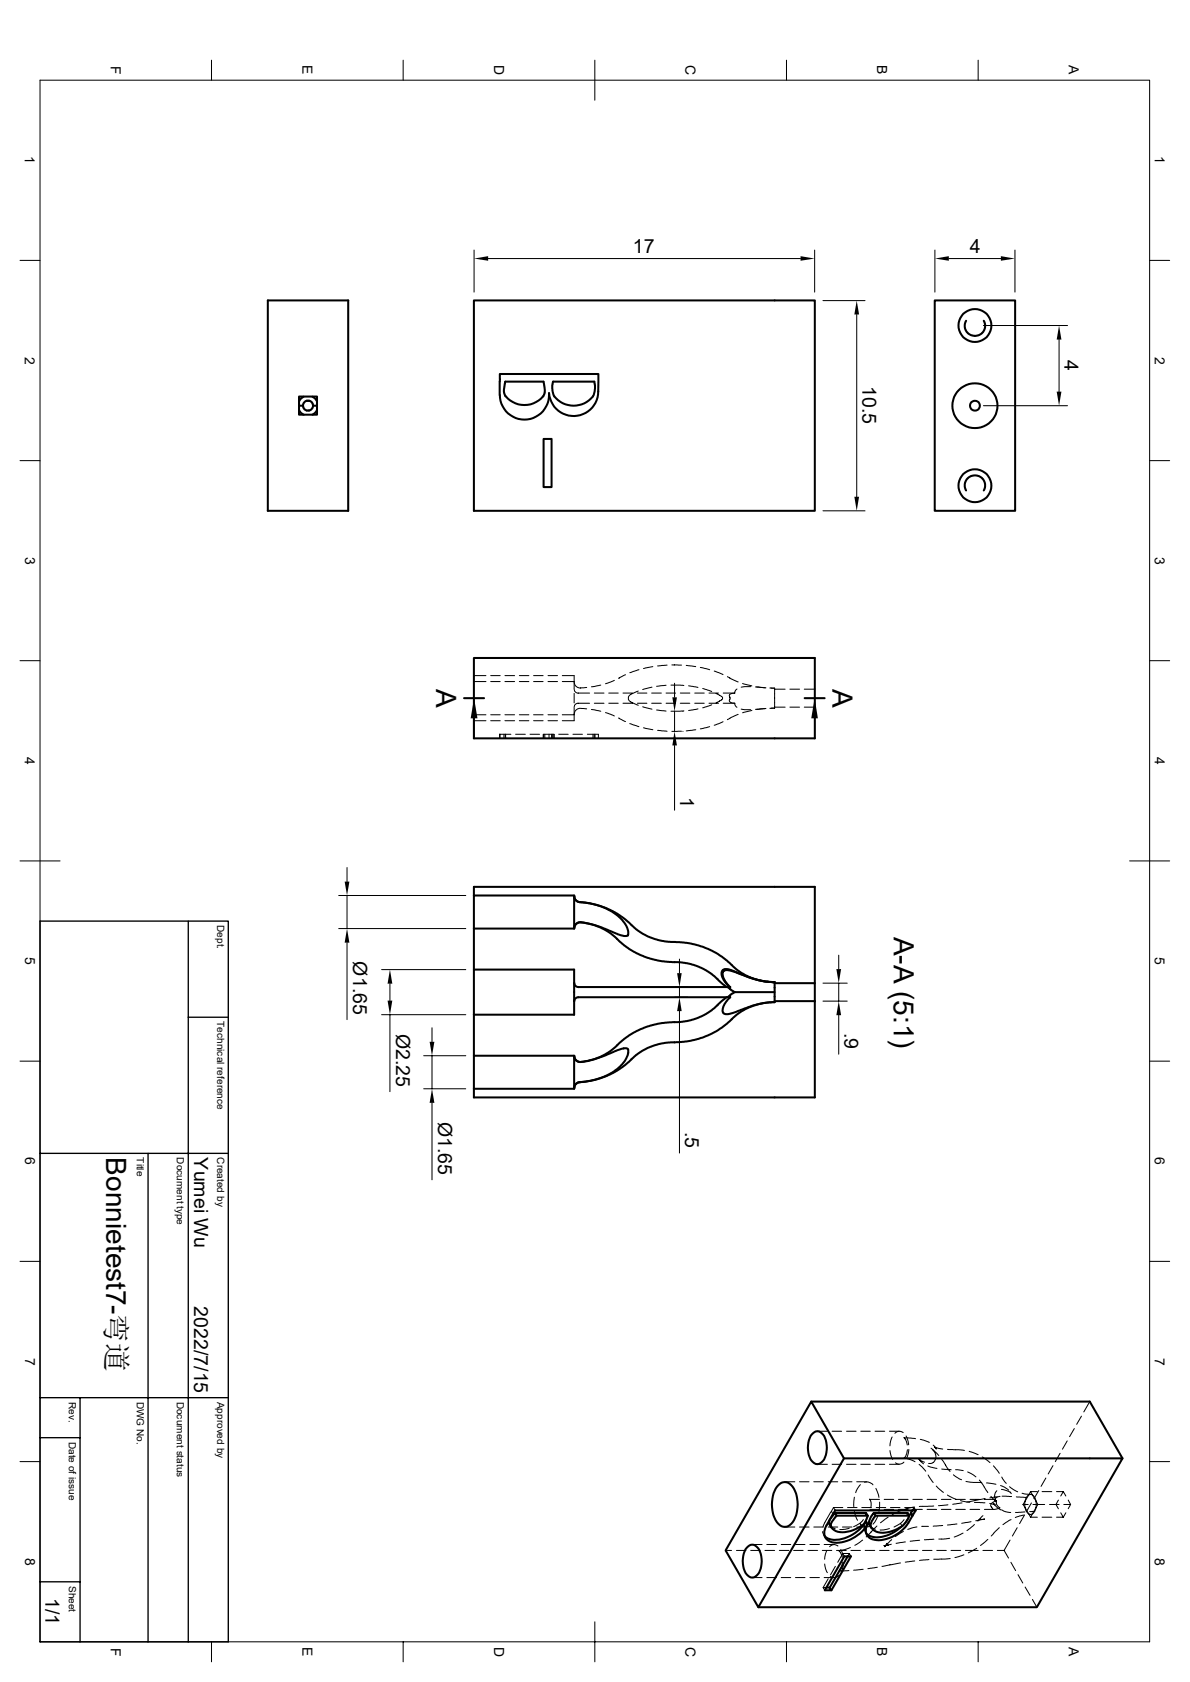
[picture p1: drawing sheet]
<svg xmlns="http://www.w3.org/2000/svg" width="297mm" height="420mm" viewBox="0 0 297 420" stroke-linecap="round" stroke-linejoin="round" font-family="sans-serif">
<g fill="none" stroke="#000" stroke-width=".51">
<path d="M66.8 75h20.1v52.6h-20.1zM118.3 75h85.1v52.6h-85.1zM233.3 75h20.1v52.6h-20.1zM74.6 99h4.5v4.5h-4.5zM75.8 99.1l-.7 .4-.5 .7M78 99.1l.7 .4 .4 .7M124.8 94.7v-1.3h24.6v1.9a10 10 0 0 1-.8 5.3 6.2 6.2 0 0 1-6.7 3.2 6.2 6.2 0 0 1-4.9-5.6 6.1 6.1 0 0 1-5.9 6.6 6.1 6.1 0 0 1-6.3-6.2v-3.9M126.2 99l-.4-1.1 .3-2.6h9.5l.4 2.7-.4 1M126.2 98.9a6 6 0 0 0 9.4 0M138 95.3h10.3l.2 .9-.2 1.8a2.94 2.94 0 0 1-1.9 2.4 5.9 5.9 0 0 1-8.3-2l-.3-1.3zM241.1 80.1l-.3 .7v.9l.5 1.1 1.1 .9 1 .2 1.4-.5 .9-1.1 .2-1.3-.4-.9M74.6 102.4l.5 .7 .7 .4"/>
<path d="M74.6 101.3h.3a.49 .49 0 0 1 .8 .4l.6 .7 .8 .1 .8-.5 .2-.7M75.6 101.3l.2-.7 .4-.4 .9-.2 .7 .4 .3 .9M78.1 101.3h1M79.1 102.4l-.4 .7-.7 .4M135.7 109.6h2v12h-2zM241.1 122.5l-.3-1 .2-1.3 .6-.9 1.5-.6 1.2 .2 1.1 .8 .5 1.2-.1 .9-.3 .7M115.8 174.3h5M118.3 164.3h85.1v20.1h-85.1zM200.8 174.3h5M118.3 223.6v-2.2h85.1v24.1M118.3 231.9v10.2M143.3 223.8v8"/>
<path d="M143.3 223.8l.3 .9 1.1 .6M143.3 223.8v-.2h-25v8.3M143.3 231.8l-25 .1M143.3 223.8h.1M143.3 223.8a1.44 1.44 0 0 0 1.4 1.5M144.7 225.3l3.3 .4 2.9 1a9.2 9.2 0 0 1 5.9 5.9v.5a.77 .77 0 0 1-1.2 .6l-1.5-.4-4.2-1.8-3.8-1a2.15 2.15 0 0 0-2.4 .3l-.4 1M144.7 225.3l4.3 .7 4 1.5 3.1 2.1 2.7 2.4 3 1.9 3.5 1.1 6 .4 4.2 1 3.7 1.9 2.2 1.5 2.8 2.6 2 1.2 2.8 1 2.2 .5 2.1 .1M144.9 230.3a15.8 15.8 0 0 1 10.4 5.3l3 2.1 3.4 1.5 3.6 .8 6.1 .5 2.9 .8 3.3 1.9 3.8 3.3M145 230.3a1.52 1.52 0 0 0-1.7 1.5M118.3 253.4v10.2M143.3 245.5v4.5M143.3 245.5v-3.4h-25v11.3"/>
<path d="M143.3 250v3.4h-25M143.3 245.5l.3 .7 .7 .3h37.8M181.4 249l-3.8 3.3-3.3 1.8-2.9 .9-6.1 .4-3.6 .9-3.4 1.5-2.5 1.6-1.4 1.2a15.1 15.1 0 0 1-9.5 4.6M182.2 249l-.9 1.1-.8 1.4a1.12 1.12 0 0 0 .1 1.5 1.12 1.12 0 0 0 1.4 .2l5.2-1.8a19.1 19.1 0 0 1 6.1-1.2M182.2 249h-37.9l-.8 .5-.2 .5M182.2 246.5a.28 .28 0 0 0-.2 .3 .28 .28 0 0 0 .4 .3l1 .6M183.4 247.7l-.9 .6a.4 .4 0 0 0-.4 .2 .4 .4 0 0 0 .1 .5M183.4 247.7h9.9M193.3 245.5v4.5M193.3 245.2a25.9 25.9 0 0 1-10.7-2.9l-.7-.2a1.29 1.29 0 0 0-1.6 .2 1.29 1.29 0 0 0 0 1.6l.7 1.4 1.2 1.2M193.3 245.5h10.1v4.5M193.3 245.2a28.8 28.8 0 0 1-10.5-2.7l-1.7-.3-.5 .2-.3 .6 .1 .8 .6 1.2 1.2 1.5"/>
<path d="M193.3 245.2v.3M193.3 250.2l-2.1 .2-2.2 .4-2.8 1.1-2 1.2-2.8 2.6-2.2 1.5-3.7 1.8-4.2 1.1-6 .4-3.5 1.1-3 1.8-2.7 2.5-3.1 2-4 1.6-4.3 .7M203.4 250v24h-85.1v-2.1M203.4 250h-10.1v.2M143.3 263.7v8M143.3 263.7l.1 .6 .4 .5 1.1 .4M143.3 263.7l-25-.1v8.3M143.3 271.7v.2h-25M143.3 271.7h.1M143.3 263.7a1.52 1.52 0 0 0 1.7 1.5M144.7 270.2l-1.1 .6-.3 .9M144.7 270.2a1.44 1.44 0 0 0-1.4 1.5"/>
<path d="M144.9 265.2l3.1-.6 6-2.3 2-.6a.8 .8 0 0 1 .8 .4 .8 .8 0 0 1 0 .9l-.3 .9a12.3 12.3 0 0 1-9.2 6l-2.6 .3M202.5 350l8.2 14.2-21.4 37.1-8.2-14.2zM202.5 350h69.5l8.2 14.2M202.9 357.8a1.69 1.69 0 0 1 2.8 .8 6 6 0 0 1-.6 6.5 1.69 1.69 0 0 1-2.8-.7 6 6 0 0 1 .6-6.6zM194.3 370.8a2.3 2.3 0 0 1 3.9 .9 8.4 8.4 0 0 1-.7 8.8 2.3 2.3 0 0 1-3.9-.9 8.4 8.4 0 0 1 .7-8.8zM207.9 378l-1.6 2.9a2.61 2.61 0 0 0 1.4 4.2 9.1 9.1 0 0 0 8.7-4.2M208.4 377.8h7.8l.4 .7M208.8 378.5l-1.1 1.4-.3 .5-.1 .7M208.8 378.5l-.4-.7-1.2 1.5-.3 1.1 .4 .7M208.8 378.5h7.8M210.7 364.2h69.5l-21.4 37.1h-69.5M216.6 378.5l-.7 1.7-.9 .9"/>
<path d="M218.1 377.8h8.4l.4 .7M218.5 378.5h8.4M218.5 378.5l-.9 1.3-.3 1.3M218.5 378.5l-.4-.7-.9 1.3-.4 1.3 .5 .7M226.9 378.5l-.7 1.4a6.9 6.9 0 0 1-4.7 2.7 3.4 3.4 0 0 1-4.2-1.5M226.9 378.5l.5-.7 .4 .7-1.1 1.7M227.7 377.1l-.3 .7 .4 .7 .8-1.4h-20.2l-.5 1M186.7 386.2a1.69 1.69 0 0 1 2.7 .7 6 6 0 0 1-.6 6.5 1.69 1.69 0 0 1-2.7-.7 6 6 0 0 1 .6-6.5zM206.3 396.4h.8l.4 .7h-1.6l4.8-8.5h1.7l-4.9 8.5M207 380.4l.1 .3M207.1 380.7l.4 .7M207.3 381a3.3 3.3 0 0 0 4.3 1.4l1.4-.3 2-1.1"/>
<path d="M211.6 388.6l-4.5 7.8M216.3 380.9l.2-.4-.4-.7a8.9 8.9 0 0 1-9 4.5l-1.3-.8M216.9 380.4l.1 .3M217 380.7l.4 .8M224.9 381.3a8.4 8.4 0 0 1-7.6 2.3l-1.1-.7M226.7 380.3a9.2 9.2 0 0 1-8.5 4.2 2.45 2.45 0 0 1-1.7-4"/>
<circle cx="243.3" cy="81.3" r="4.1"/>
<circle cx="243.3" cy="101.3" r="1.23"/>
<circle cx="243.4" cy="101.3" r="5.6"/>
<circle cx="243.3" cy="121.3" r="4.1"/>
</g>
<g fill="#000">
<circle cx="243.3" cy="83.9" r=".25"/>
<circle cx="243.3" cy="118.7" r=".25"/>
<circle cx="143.3" cy="263.7" r=".25"/>
</g>
<g fill="none" stroke="#000" stroke-width=".25">
<path d="M52.8 15v5M100.6 15v5M148.5 15v10M196.3 15v5M244.1 15v5M10 20h276.9v390h-276.9zM5 65h5M118.3 62.4v10.5M121.8 64.6h78M203.3 62.4v10.5M205.4 75.1h10.5M213.8 78.5v45.5"/>
<path d="M233.3 62.4v10.5M236.8 64.6h13M253.3 62.4v10.5M286.9 65h5M245.4 81.3h21M264.3 84.8v13M5 115h5M245.4 101.3h21M286.9 115h5M205.4 127.6h10.5M5 165h5M118.3 170.2h3"/>
<path d="M118.3 178.5h3M118.3 168.7h3M118.3 180h3M118.3 179.4v5M122.5 170.2h2.3M122.5 178.5h2.3M122.5 168.7h2.3M122.5 180h2.3M126 170.2h2.4M126 178.5h2.4M126 168.7h2.4M126 180h2.4"/>
<path d="M129.6 170.2h2.4M129.6 178.5h2.4M129.6 168.7h2.4M129.6 180h2.4M133.2 170.2h2.4M133.2 178.5h2.4M133.2 168.7h2.4M133.2 180h2.4M136.8 170.2h2.3M136.8 178.5h2.3M136.8 168.7h2.3M136.8 180h2.3"/>
<path d="M140.3 168.7h3v1.5M140.3 170.2h3M140.3 178.5h3M143.3 170.2v1.8M143.3 173.1v2.4M143.3 176.7v1.8M143.3 178.5v1.5h-3M143.3 170.3a1.71 1.71 0 0 0 2.3 1.4h.8M143.3 172.1a1.01 1.01 0 0 0 1 1h2.9M146.4 177h-.1a2.86 2.86 0 0 0-2.6 .4l-.4 1M147.2 175.6h-2.9a1 1 0 0 0-1 1M147.6 177.2l2.3 .4"/>
<path d="M148.3 173.1h2.4M148.3 175.6h2.4M149.9 171.1l-2.3 .4M151.1 177.9l2.2 .9M151.9 173.1h2.4M151.9 175.6h2.4M153.3 169.9l-2.2 .8M154.4 179.3l1.7 .9M155.5 173.1h2.4M155.5 175.6h2.4M156.1 168.5l-1.7 .9M159.1 173.1h2.4"/>
<path d="M159.1 175.6h2.4M159.3 172.6l-1.1 .4a1.35 1.35 0 0 0-1.1 2l2.2 1.1M159.5 167.2l-2.3 .8M160.4 176.5l2.3 .6M162.6 173.1h2.5M162.6 175.6h2.5M162.7 171.6l-2.3 .6M162.9 166.5l-2.3 .4M163.9 177.3l2.3 .2M166.2 171.1l-2.3 .3M166.2 173.1h2.4M166.2 175.6h2.4"/>
<path d="M166.5 166.1l-2.4 .2M167.5 171.1l3.2 .1M167.7 166l2.4 .1M168.4 170.6v3.5M168.4 177.6v5M169.8 173.1h2.4M169.8 175.6h2.4M170.4 177.6h.1M170.7 177.5l-3.2 .1M171.3 166.2l2.4 .3M171.9 171.2l2.3 .5M173.4 173.1h2.4"/>
<path d="M173.4 175.6h2.4M174.2 177l-2.3 .4M174.8 166.7l2.3 .5M175.4 171.9l2.2 .8M177 173.1h2.3M177 175.6h2.3M177.6 176l-2.2 .7M178.3 167.6l2.2 .8M178.7 173.1l.9 .5a.72 .72 0 0 1 .7 .7 .72 .72 0 0 1-.7 .7l-.9 .5M180.5 173.1h2.9M180.5 175.6h2.9M181.6 169l2.6 1.3"/>
<path d="M183.4 175.6l.2 .6 .3 .4M183.4 173.1l-1 .1a.67 .67 0 0 0-.2 1.1v.2a.68 .68 0 0 0 0 .8 .68 .68 0 0 0 .8 .3h.4M183.9 172l-.3 .4-.2 .7M184.2 178.4l-2.6 1.3M185 177.1l2.4 .1M185.3 170.7l2.4 .6M187.4 171.4l-2.4 .2M187.7 177.4l-2.4 .6M188.6 171.5l2.4 .2M188.8 171.5l2.4 .2M191 176.9l-2.4 .2M191.2 176.9l-2.4 .3"/>
<path d="M192.2 171.8h1.1M192.4 171.8h.9M193.3 176.8l-1.1 .1M193.3 171.8v.3M193.3 172.1v4.5M193.3 176.6v.2M193.3 176.8l-.9 .1M193.3 176.6h2.7M193.3 172.1h2.7M197.1 176.6h2.5M197.1 172.1h2.5M200.7 176.6h2.7"/>
<path d="M200.7 172.1h2.7M203.3 179.4v5M286.9 165h5M124.7 183.3h.1M124.7 183.3v1.1zM125.8 183.3v1.1M126.1 183.3v1.1M126.2 183.3v1.1M127.5 183.3h-2.7v1.1l-.1-1.1M128.7 183.3h2.4M132.3 183.3h2.4M135.6 183.3v1.1"/>
<path d="M135.7 183.3l-.1 1.1M135.8 183.3h2.4M136 183.3v1.1M137 183.3v1.1M137.7 183.3v1.1M137.8 183.3v1.1M138 183.3v1.1M138.3 183.3v1.1M139.4 183.3h2.4M143 183.3h2.4M146.6 183.3h2.8M148 183.3v1.1"/>
<path d="M148.3 183.3v1.1M148.5 183.3v1.1M149.4 183.3v1.1zM157.2 180.7l2.3 .7M160.6 181.7l2.3 .5M164.1 182.4l2.4 .2M167.7 182.6h.6M168.4 186.1v16.2M170.1 182.6h-1.8M170.4 182.6h.1M173.7 182.2l-2.4 .3M177.1 181.4l-2.3 .6"/>
<path d="M180.5 180.2l-2.2 .9M5 215h10M86.6 216.6v3.5M281.9 215h10M84.5 223.6h31.7M84.5 231.9h31.7M86.6 223.6v8.3M86.6 235.4v19.2M143.3 223.8h.1M169.6 239.5v3.5M209.3 238.5v3.5M95.2 242.1h21"/>
<path d="M95.2 253.4h21M97.3 245.6v4.3M97.3 253.4v19.2M107.8 256.6v3.5M168.5 246.5h3.2M168.5 249h3.2M169.6 246.5v2.5M169.6 252.5v35.4M181.4 246.5l2 1.2M182.1 246.5h.1M183.4 247.7l-2 1.3M183.4 247.7h.1"/>
<path d="M205.4 245.5h6.1M205.4 250h6.1M209.3 245.5v4.5M209.3 253.5v9.7M5 265h5M105.7 263.6h10.5M105.7 271.9h10.5M107.8 263.6v8.3M107.8 275.4v19.2M143.3 271.7h.1M286.9 265h5M5 315h5"/>
<path d="M286.9 315h5M204 357.4h2.5M207.7 357.4h2.4M211.3 357.4h2.4M214.8 357.4h2.4M218.4 357.4h2.4M222 357.4h2.5M222.7 358.8l-.6 2.2M225.4 357.7a1.51 1.51 0 0 0-2 .2M226 359.5h.1M226.1 358.6l.7 2.2M228.5 359.2l-2.9-.2 .5 .6 .3 1.2"/>
<path d="M229.7 359.4l2.2 .8M266.4 359.8l-1.2 2.1M268.1 356.7l-1.1 2M269.9 353.6l-1.2 2M272 350l-1.5 2.6M5 365h5M195.9 370h2.5M199.6 370h2.3M203.1 370h2.4M204 365.6h2.5M206.7 370h2.4M207.5 377.4l-2.1 3.9"/>
<path d="M207.7 365.6h2.4M208 376.4l-.5 1 .4 .7M210.3 370h2.3M210.4 376.4h-2.4l.4 .7M211.3 365.6h2.4M211.5 376.4h2.4M213.2 377.4l.8 2.2M213.2 373.8l-.1 2.4M213.8 370h2.5M214.8 370.7l-.7 .8-.5 1.2M214.8 365.6h2.4M215.1 376.4h2.4"/>
<path d="M215.5 379.4l-.9 1 .4 .7M215.8 370.1a1.89 1.89 0 0 1 2.1 .7M216.1 379.8a2.64 2.64 0 0 0 .1 3.1M216.2 377.8l-.2 .5M217.1 376.9h2.4M218.4 365.6h2.4M218.6 371.6l.8 2.3M218.7 376.4h2.4M219.1 378.5l-.8 1.6-.4 .5M219.5 374.4h-2.5l.4 .8v1.1M219.5 375.1l-.1 2.3M220.7 374.4h2.4"/>
<path d="M220.7 376.9h2.4M221.7 378.8l-1.9 1.4M222 365.6h2.5M222.1 362.2l.3 1.3 .4 .9M222.3 376.4h2.3M224.2 374.4h2.5M224.2 376.9h2.5M224.8 377.2l-2.1 1M225.6 365.1a1.48 1.48 0 0 1-2.1 .2M225.6 379.4l-.9 1 .5 .7M225.8 376.4h2.3M226.5 362l-.3 1.3-.6 .8 1.2 .2 1.6 .7"/>
<path d="M226.5 377.8l-.2 .6M226.8 361.9l-.5 2.3M226.9 378.5l-1 1.7-1 1.1M227.7 377.1l.4-.7 .5 .7M227.8 374.4h2.4M227.8 376.9h2.4M228.3 376.3l-2.4 .5M229.4 365.6l1.7 1.8M230.7 365.1l-1.1-.5-.3-.4 1.2 1.3M231.4 374.4h2.4M231.4 376.9h2.4M231.6 366.1l2.2 .5"/>
<path d="M231.6 368.3l1.3 1.9M232.4 361.6l1.9 1.8M232.7 361.9l.8 1.1 .1 1.2-.7 1-1.1 .2M232.9 360.8l.8 1-.4-.4 2 .4M233 376l-3.6 .2M233.7 371.1l1.8 1.6M234.9 374.4h2.5M234.9 376.9h2.5M235 364.4l2.1 3M235 366.8l2.4 .2M236.5 373.3l2.1 1.1M236.5 361.9l4.2 .3"/>
<path d="M236.6 375.8l-2.4 .2M238 368.3l2 1.2M238.5 367l1.9 .2M238.5 374.4h2.4M238.5 376.9h2.4M239.7 374.7l2.4 .4M240.1 375.3l-2.3 .3M241.1 369.9l3.9 .3M241.5 367.5l2.1 1.3M241.9 362.4l2.2 .8M242.1 374.4h2.4M242.1 376.9h2.4"/>
<path d="M242.4 379.9l-2.4 .5M243.2 375.2h2.6M244.4 369.6l2.1 3.1M244.7 379.3h1l-2.2 .4M245.2 363.8l1.9 1.4M245.3 378.5l-1.2 1.3M245.7 376.9h2.3M245.9 374.2l-4.6 .9M246.2 370.3l2.4 .3M247 375.4l1.4 .4-.4-.5 .8 1 1.1 .7M247.3 373.6l.7 .8h-2.3M247.9 366l1.5 1.9"/>
<path d="M248 374.4l.6 .3 .2 1.1 .8 .7-1.7 .4-.3-.5a.86 .86 0 0 1-.2-.9 .86 .86 0 0 1 .7-.6l.4-.1zM248.8 372.2l-.6 1.1 .3 1.1M248.9 373.8l-.4 .4v.6M249.6 373.6l-2.5 .4M249.7 370.9l.9 .4 1.2 .8M249.9 371.9l2.2 .6 .3 .5M250 377l1 .5 1.3 .2M250 368.8l1.1 1.6M250.1 373.6l2.4 .1M252 371.2l2 1.3M252.3 379.4l-2 1.3M253.7 373.8l2.3 .1"/>
<path d="M255.1 372.9l2.1 .2M255.4 375.7h1.2M255.4 375.7l.5 .8M255.7 378.4l-1.2 2M255.7 378.3l-2.3 .6M255.8 377.5l-2.4 .2M255.9 376.5l.1 .6 .8 .9M255.9 374.8v1.7M255.9 376.5l.9 1.5M255.9 374.8l-.5 .9M256.8 373.3l-.9 1.5M256.8 378l.4 .8"/>
<path d="M256.8 373.3l-.8 .8-.1 .7M256.8 373.3l.4-.2 .5 .2M256.9 378.2h.3M257.2 378.8h1.7M257.2 372.4l-.4 .9M257.2 372.4h1.7M257.2 372.4l.5 .9M257.4 375.3l-1.2 2.1M257.7 373.3l.5 .6 .4 .9M257.7 373.3l.9 1.5M258.2 377.4h-1.2M258.2 377.4l-.8 .7-.6-.1"/>
<path d="M258.6 376.5l-1.4 2.3M258.6 374.8l.4 .9h-1.2M258.6 374.8v1.7M258.6 376.5l-.4 .9M259.2 372.2l-1.1 2M260.1 378.8h2.4M260.1 372.4h2.4M260.7 375.7h-1.7l-.4 .8M261 369.1l-1.2 2M262 375.7h2.3M262.8 366l-1.2 2M263.7 378.8h1.7"/>
<path d="M263.7 372.4h1.7M264.2 374.6l-.6 1.1 .6 1M264.6 362.9l-1.2 2.1M264.8 377.7l.6 1.1M265.4 372.4l-.6 1.1M265.4 372.4l.6 1.1M265.5 375.7h1.7M266 377.7l-.6 1.1M266.6 374.6l.6 1.1M267.2 375.7l-.6 1M286.9 365h5M181.1 387.1h1.5"/>
<path d="M183.8 387.1h2.4M187.4 387.1h2.3M187.7 385.7h2.5M187.7 393.9h2.5M190.9 387.1h2.4M191.4 385.7h2.4M191.4 393.9h2.4M194.5 387.1h2.4M195 385.7h2.4M195 393.9h2.4M195.9 381.3h2.5M198.1 387.1h2.3"/>
<path d="M198.5 385.7h2.4M198.5 393.9h2.4M199.6 381.3h2.3M201.7 387.1h2.3M202.1 385.7h2.4M202.1 393.9h2.4M203.1 381.3h2.4M205.2 387.1h2.4M205.3 382.4l.5 1.1M205.6 383.2l.4 .7M205.7 385.7h2.5M205.7 393.9h2.5"/>
<path d="M205.8 390.5l.3 1.3 .4 .9M206.3 396.4h-.9l.5 .7M206.4 387.1l-.6 2.2M206.7 394.2l-1.3 2.2M206.7 381.3h2.4M207.1 380.7l.3 .4 1 .6M208.5 391.1l-1.2 2.1M208.8 387.1h2.4M209.1 386a1.46 1.46 0 0 0-2 .2M209.3 393.4l-.1 .1a1.52 1.52 0 0 1-2 .1M209.8 387.7l.4 1.2M209.8 387.6v.1"/>
<path d="M209.8 386.9l.7 2.2M210.2 390.1l-.2 1.4-.5 .8M210.3 381.3h2.3M210.4 387.9l-1.3 2.2M210.5 390.2l-.5 2.3M211.6 388.6l.4-.7 .4 .7M211.9 392.2l-2.5 .1M212 381.6l-2.4 .3M212 387.9h-1.6l.3 .7M212.3 386.4l-2.9 .8 .4 .4M212.4 387.1h2.4M213.8 381.3h2.5"/>
<path d="M214.6 380.4l-1.5 .8M214.8 380.5a1.96 1.96 0 0 0 2.1 .7M215.3 384.6l-1.9 1.3M215.4 391.8l-2.3 .3M215.9 387.1h2.4M216 382.6l.4 .7M217 380.7l.3 .5 1.2 .6M218.9 381l-2.7 2.8M218.9 391.3l-2.3 .4M219.5 387.1h2.4M220.6 386l.5-.1-.3 .3 .6-.8 .3 .5zM222 381.7l-1.4 .3h-.9"/>
<path d="M222.5 385.6l-1.4 .3M222.5 384.4l-1.4 1.5M223.1 387.1h2.4M224.7 380.4l-1.6 .9M224.7 390.3l-4.6 .8M225.5 382.4l-2 1.3M226 385l-2.4 .4M226.7 387.1h2.4M228.3 389.8l-2.4 .3M228.9 381.3l-2.3 .6M229.5 384.6l-2.3 .3M230 381.1h1.7"/>
<path d="M230.3 387.1h2.3M231.9 389.4l-2.4 .2M233.1 384.3l-2.4 .2M233.8 387.1h2.4M235.3 380.9l-2.4 .2M237 384.1l-2.7 .2M237.2 389.2l-4.2 .1M237.4 387.1h2.4M238.8 380.5l-2.3 .3M240.4 382.8l-2.2 1M240.6 388.2l-2.3 .7M241 387.1h3.1"/>
<path d="M243.2 380.7l-1.9 1.5M243.8 386.6l-2.1 1.1M245.3 387.1h2.4M246.5 384.4l-1.8 1.5M248.9 387.1h1.7M249.4 381.5l-2 2M250.6 387.1l1.1 1.9M252.1 384.6l-1.5 2.5M252.3 390.1l1.2 2.1M253.9 381.5l-1.2 2M254.1 393.2l1.2 2.1M255.9 396.3l1.2 2.1"/>
<path d="M257.7 399.4l1.1 1.9M52.8 410v5M100.6 410v5M148.5 405v10M196.3 410v5M244.1 410v5"/>
</g>
<path d="M10 230h47v180h-47zM47 230v180M47 254h10M10 288h47M37 288v122M10 359h10M10 349h47M20 349v61M10 395h10" fill="none" stroke="#000" stroke-width=".34"/>
<g fill="#000">
<path d="M118.3 64.6l3.5-.6v1.1zM199.8 64l3.5 .6-3.5 .5zM213.8 75.1l.6 3.4h-1.2zM233.3 64.6l3.5-.6v1.1zM249.8 64l3.5 .6-3.5 .5zM264.3 81.3l.6 3.5h-1.2zM263.7 97.8h1.2l-.6 3.5zM213.2 124h1.2l-.6 3.6zM118.3 174.3l.9 5.1h-1.7zM167.8 174.1h1.2l-.6 3.5zM203.3 174.3l.8 5.1h-1.6zM168.4 182.6l.6 3.5h-1.2z"/>
<path d="M86 220.1h1.2l-.6 3.5zM86.6 231.9l.6 3.5h-1.2zM97.3 242.1l.6 3.5h-1.2zM96.7 249.9h1.2l-.6 3.5zM169 243h1.1l-.5 3.5zM169.6 249l.5 3.5h-1.1zM208.7 242h1.2l-.6 3.5zM209.3 250l.6 3.5h-1.2zM107.2 260.1h1.2l-.6 3.5zM107.8 271.9l.6 3.5h-1.2z"/>
</g>
<g font-size="7">
<text x="108.8" y="172" transform="rotate(90 108.8 172)">A</text>
<text x="207.8" y="172" transform="rotate(90 207.8 172)">A</text>
<text x="223.1" y="233.9" transform="rotate(90 223.1 233.9)">A-A (5:1)</text>
<text x="26.5" y="289" transform="rotate(90 26.5 289)">Bonnietest7-弯道</text>
</g>
<g font-size="4.9">
<text x="157.9" y="63.1">17</text>
<text x="242.1" y="63.1">4</text>
<text x="265.7" y="90" transform="rotate(90 265.7 90)">4</text>
<text x="215.3" y="96.4" transform="rotate(90 215.3 96.4)">10.5</text>
<text x="169.8" y="199.1" transform="rotate(90 169.8 199.1)">1</text>
<text x="88.1" y="240.1" transform="rotate(90 88.1 240.1)">Ø1.65</text>
<text x="210.8" y="257.9" transform="rotate(90 210.8 257.9)">.9</text>
<text x="98.9" y="258.1" transform="rotate(90 98.9 258.1)">Ø2.25</text>
<text x="109.4" y="280.1" transform="rotate(90 109.4 280.1)">Ø1.65</text>
<text x="171" y="282.7" transform="rotate(90 171 282.7)">.5</text>
<text x="48.5" y="289" transform="rotate(90 48.5 289)">Yumei Wu</text>
<text x="48.5" y="326.2" transform="rotate(90 48.5 326.2)">2022/7/15</text>
<text x="11.3" y="399.1" transform="rotate(90 11.3 399.1)">1/1</text>
</g>
<g font-size="3.5">
<text x="27.6" y="16.4" transform="rotate(90 27.6 16.4)">F</text>
<text x="75.5" y="16.3" transform="rotate(90 75.5 16.3)">E</text>
<text x="123.3" y="16.3" transform="rotate(90 123.3 16.3)">D</text>
<text x="171.1" y="16.3" transform="rotate(90 171.1 16.3)">C</text>
<text x="218.9" y="16.3" transform="rotate(90 218.9 16.3)">B</text>
<text x="266.8" y="16.3" transform="rotate(90 266.8 16.3)">A</text>
<text x="6.2" y="39" transform="rotate(90 6.2 39)">1</text>
<text x="288.2" y="39" transform="rotate(90 288.2 39)">1</text>
<text x="6.2" y="89" transform="rotate(90 6.2 89)">2</text>
<text x="288.2" y="89" transform="rotate(90 288.2 89)">2</text>
<text x="6.3" y="139" transform="rotate(90 6.3 139)">3</text>
<text x="288.2" y="139" transform="rotate(90 288.2 139)">3</text>
<text x="6.2" y="189" transform="rotate(90 6.2 189)">4</text>
<text x="288.2" y="189" transform="rotate(90 288.2 189)">4</text>
<text x="6.3" y="239" transform="rotate(90 6.3 239)">5</text>
<text x="288.2" y="239" transform="rotate(90 288.2 239)">5</text>
<text x="6.3" y="289" transform="rotate(90 6.3 289)">6</text>
<text x="288.2" y="289" transform="rotate(90 288.2 289)">6</text>
<text x="6.3" y="339" transform="rotate(90 6.3 339)">7</text>
<text x="288.2" y="339" transform="rotate(90 288.2 339)">7</text>
<text x="6.3" y="389" transform="rotate(90 6.3 389)">8</text>
<text x="288.2" y="389" transform="rotate(90 288.2 389)">8</text>
<text x="27.6" y="411.4" transform="rotate(90 27.6 411.4)">F</text>
<text x="75.5" y="411.3" transform="rotate(90 75.5 411.3)">E</text>
<text x="123.3" y="411.2" transform="rotate(90 123.3 411.2)">D</text>
<text x="171.1" y="411.2" transform="rotate(90 171.1 411.2)">C</text>
<text x="218.9" y="411.3" transform="rotate(90 218.9 411.3)">B</text>
<text x="266.8" y="411.3" transform="rotate(90 266.8 411.3)">A</text>
</g>
<g font-size="2.5">
<text x="54.2" y="231" transform="rotate(90 54.2 231)">Dept.</text>
<text x="54.2" y="255" transform="rotate(90 54.2 255)">Technical reference</text>
<text x="34.2" y="289" transform="rotate(90 34.2 289)">Title</text>
<text x="44.2" y="289" transform="rotate(90 44.2 289)">Document type</text>
<text x="54.2" y="289" transform="rotate(90 54.2 289)">Created by</text>
<text x="17.2" y="350" transform="rotate(90 17.2 350)">Rev.</text>
<text x="34.2" y="350" transform="rotate(90 34.2 350)">DWG No.</text>
<text x="44.2" y="350" transform="rotate(90 44.2 350)">Document status</text>
<text x="54.2" y="350" transform="rotate(90 54.2 350)">Approved by</text>
<text x="17.2" y="360" transform="rotate(90 17.2 360)">Date of issue</text>
<text x="17.2" y="396" transform="rotate(90 17.2 396)">Sheet</text>
</g>
</svg>
